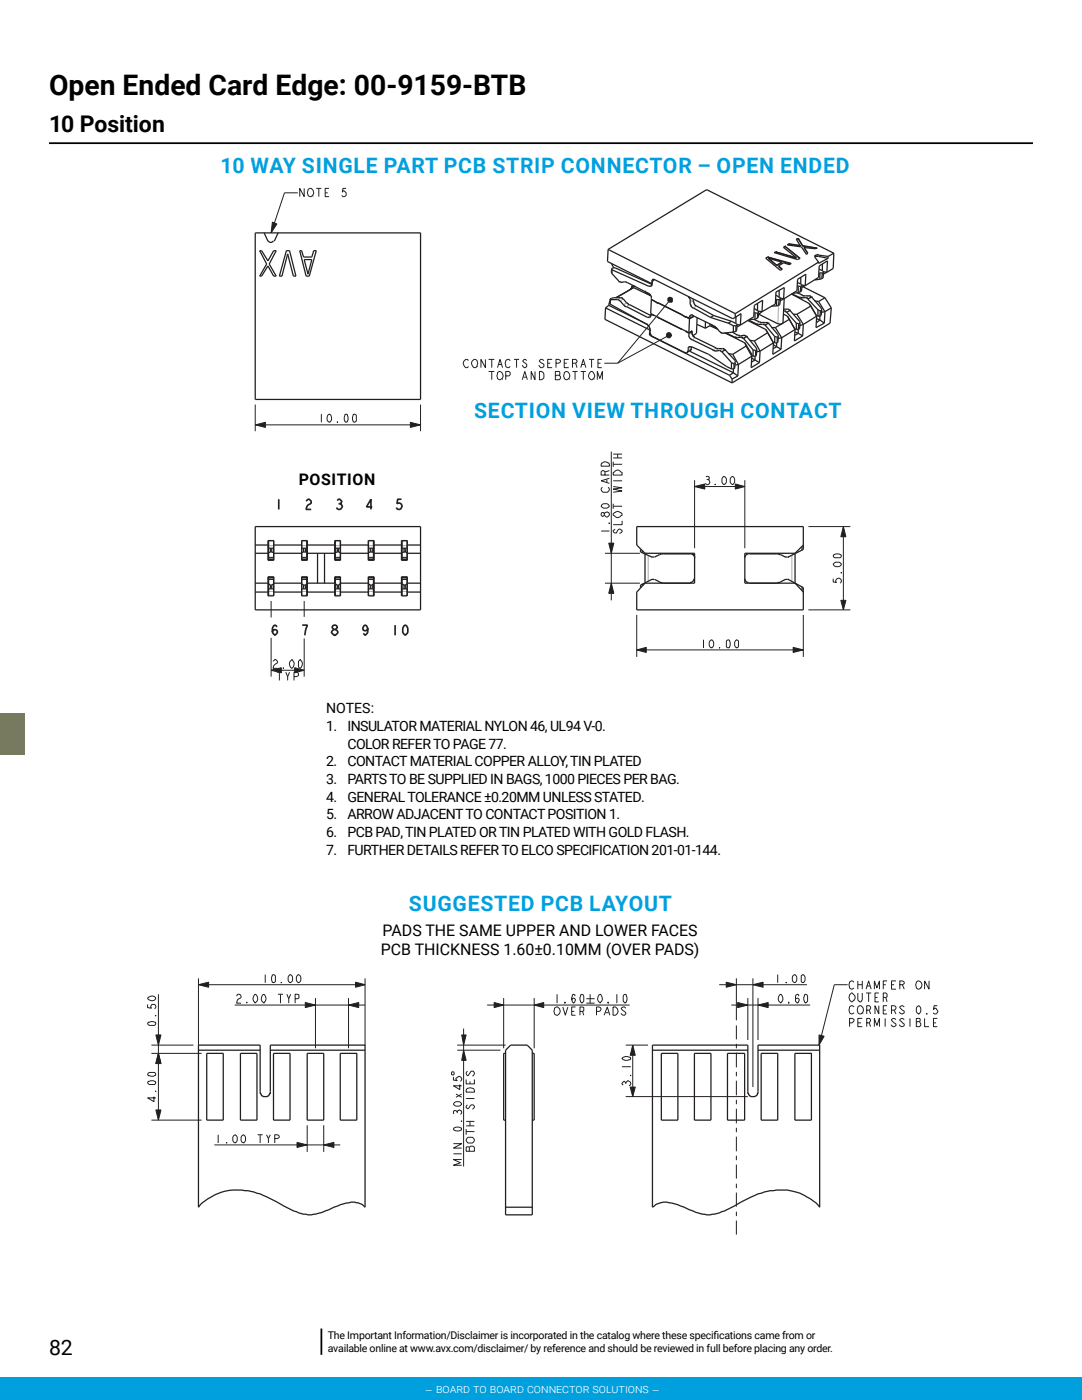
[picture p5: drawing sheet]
<svg xmlns="http://www.w3.org/2000/svg" width="216mm" height="279mm" viewBox="0 0 216 279" stroke-linecap="round" stroke-linejoin="round" font-family="sans-serif">
<path d="M9.8 28.6h196.3" fill="none" stroke="#000" stroke-width=".35"/>
<path d="M-.1 142.3h5v8.3h-5z" fill="#787a60"/>
<path d="M47.2 198.8l.3-.4a.51 .51 0 0 1 .6 .7 1.11 1.11 0 0 0-.9 1.1h.9M50.8 198.6l.1-.2a1.01 1.01 0 0 1 0 1.8 1.17 1.17 0 0 1-.1-1.6zM52.4 198.6l.3-.2a1.17 1.17 0 0 1 0 1.8 1.04 1.04 0 0 1-.3-1.6zM55.5 198.4h1M56 198.4v1.8M57.2 198.4l.4 .9v.9M58 198.4l-.4 .9M58.9 199.3l.7-.1v-.6l-.7-.2v1.8M49.2 200.2v-.3v.3" fill="none" stroke="#231f20" stroke-width=".2"/>
<path d="M60.9 200.1l2 .5-2 .5z" fill="#231f20"/>
<path d="M60.9 200.1l2 .5-2 .5z" fill="none" stroke="#231f20" stroke-width=".2"/>
<path d="M69.5 200.6l2.1-.5v1z" fill="#231f20"/>
<path d="M52.9 194.5v1.6M54.3 194.6l.3-.1 .4 .2v1.2l-.4 .2-.3-.1a1.61 1.61 0 0 1 0-1.4zM56.1 196l.1 .1zM57.9 194.5l.5 .5v.6l-.5 .5-.4-.5v-.6zM59.5 194.5l.5 .5v.6l-.5 .5-.4-.5v-.6zM69.5 200.6l2.1-.5v1z" fill="none" stroke="#231f20" stroke-width=".2"/>
<path d="M39.6 196.5l2-.5v1z" fill="#231f20"/>
<path d="M39.6 196.5l2-.5v1z" fill="none" stroke="#231f20" stroke-width=".2"/>
<path d="M70.9 196l1.9 .5-1.9 .5z" fill="#231f20"/>
<path d="M29.5 199.2a1.04 1.04 0 0 1 1.6 0 .91 .91 0 0 1-.8 .5 .91 .91 0 0 1-.8-.5zM70.9 196l1.9 .5-1.9 .5zM29.5 200.5v.6l.7 .1-.1-.2 .1-.4 .6-.1a.51 .51 0 0 1 0 .8M29.6 204l.5-.1a.93 .93 0 0 1 1 .4l-.3 .3h-1l-.3-.3zM31.1 202.6l-.1 .1z" fill="none" stroke="#231f20" stroke-width=".2"/>
<path d="M31.1 206.5h1l-.5 2.1z" fill="#231f20"/>
<path d="M31.1 206.5h1l-.5 2.1z" fill="none" stroke="#231f20" stroke-width=".2"/>
<path d="M31.6 210.2l.5 2.1h-1z" fill="#231f20"/>
<path d="M29.6 215.8l.5-.1a.93 .93 0 0 1 1 .4l-.3 .3h-1l-.3-.3zM29.6 214.2l.2-.2h1l.3 .4a.91 .91 0 0 1-1.3 .3h-.2l-.1-.3zM30.7 218.9v1l-1.2-.8h1.6M31.1 217.7l-.1 .1zM31.6 210.2l.5 2.1h-1z" fill="none" stroke="#231f20" stroke-width=".2"/>
<path d="M31.6 210.2l.5 2.1h-1z" fill="#231f20"/>
<path d="M31.6 210.2l.5 2.1h-1z" fill="none" stroke="#231f20" stroke-width=".2"/>
<path d="M31.1 221.5h1l-.5 2z" fill="#231f20"/>
<path d="M31.1 221.5h1l-.5 2zM43.5 226.5v1.6M45.2 228l.1 .1zM46.6 226.7l.4-.2 .3 .5v.6l-.3 .5-.5-.5zM48.2 226.7l.4-.2 .4 .5v.6l-.4 .5-.5-.5zM51.4 226.5h1M51.9 226.5v1.6M53.2 226.5l.4 .7v.9M53.9 226.5l-.3 .7M54.8 227.2l.8-.1 .1-.4-.4-.2h-.5v1.6" fill="none" stroke="#231f20" stroke-width=".2"/>
<path d="M59.3 228l2 .5-2 .5z" fill="#231f20"/>
<path d="M59.3 228l2 .5-2 .5z" fill="none" stroke="#231f20" stroke-width=".2"/>
<path d="M64.6 228.5l2-.5v1z" fill="#231f20"/>
<path d="M155.6 198.6l.2-.2a1.17 1.17 0 0 1 0 1.8 1.04 1.04 0 0 1-.2-1.6zM157.3 199.9l.2 .3h-.2zM159.4 198.8v-.2l-.3-.2-.4 .4v1l.4 .4 .4-.6-.1-.3-.3-.1-.4 .1v.3M160.5 198.6l.3-.2 .3 .4v1l-.3 .4-.4-.6zM64.6 228.5l2-.5v1z" fill="none" stroke="#231f20" stroke-width=".2"/>
<path d="M147.2 200.1l2 .5-2 .5z" fill="#231f20"/>
<path d="M147.2 200.1l2 .5-2 .5z" fill="none" stroke="#231f20" stroke-width=".2"/>
<path d="M151.2 200.6l2.1-.5v1z" fill="#231f20"/>
<path d="M124.1 212.9h1.8M124.4 216.6l-.3-.4 .4-.4 .4 .4 .5-.5 .5 .5-.2 .4-.2 .1M124.4 211l.8-.1 .5 .1 .2 .2-.2 .3-1 .1-.6-.4zM124.9 216.2v.1M125.9 214.5l-.2 .2zM151.2 200.6l2.1-.5v1z" fill="none" stroke="#231f20" stroke-width=".2"/>
<path d="M126.3 208.6l.5 2h-1.1z" fill="#231f20"/>
<path d="M126.3 208.6l.5 2h-1.1z" fill="none" stroke="#231f20" stroke-width=".2"/>
<path d="M125.7 216.9h1.1l-.5 2z" fill="#231f20"/>
<g fill="none" stroke="#231f20" stroke-width=".2">
<path d="M111.2 198.4v1.8M112.7 199.9l.1 .3h-.1zM114.7 198.8v-.2l-.2-.2-.3 .2-.1 .5 .1 .8 .3 .3 .3-.6-.1-.3-.2-.1-.4 .4M115.9 198.6l.2-.2 .4 .4v1l-.4 .4-.4-.6zM117 199.3h1.6M117.8 198.4v1.8M119.5 198.6l.3-.2a1.18 1.18 0 0 1 0 1.8 1.04 1.04 0 0 1-.3-1.6zM121.3 199.9l.1 .3h-.1zM123.1 198.4v1.8M124.5 198.6l.2-.2 .3 .2 .1 .5-.1 .8-.3 .3-.3-.4v-1zM110.7 201.2l.6-.2a.92 .92 0 0 1 .5 .8 .92 .92 0 0 1-.5 .8 .49 .49 0 0 1-.6-.4l-.2-.4zM112.3 201l.5 1.6 .5-1.6"/>
<path d="M114.1 201.8h.5M114.8 201h-.7v1.6h.7M115.7 201.8l.8-.1v-.6l-.8-.1v1.6M116.2 201.8l.3 .8M117 200.2h1.6M119 201.8l.8-.1 .1-.5-.4-.2h-.5v1.6M120.5 202.6l.7-1.6 .5 1.6M120.8 202.1h.6M122.3 201h.5a.92 .92 0 0 1 .5 .8 .92 .92 0 0 1-.5 .8h-.5zM124.9 201.2l-.3-.2a.49 .49 0 0 0-.6 .3l.9 .8v.3l-.3 .2h-.2l-.4-.4M125.7 216.9h1.1l-.5 2z"/>
</g>
<path d="M98.6 200.1l1.9 .5-1.9 .5z" fill="#231f20"/>
<path d="M98.6 200.1l1.9 .5-1.9 .5z" fill="none" stroke="#231f20" stroke-width=".2"/>
<path d="M106.6 200.6l1.9-.5v1z" fill="#231f20"/>
<g fill="none" stroke="#231f20" stroke-width=".2">
<path d="M90.1 214l.4-.1 .1 .5-.4 .1zM90.5 214.9v.7l.7 .1-.2-.3v-.2l.6-.4 .3 .1 .2 .3-.2 .6M90.7 220l.9-.1 .5 .5-.5 .4h-.6l-.5-.4zM91 218.3l1.1 .7M91.7 216.4v1.1l-1.2-.8h1.6M92.1 218.3l-1.1 .7M93 219.2h1.7M93 215.4v.9h1.7v-.9M93.1 217.3l.7-.2 .6 .1 .3 .4v.4h-1.7zM93.3 213.8a.51 .51 0 0 0 0 .9l.3-.4a.68 .68 0 0 1 .8-.5 .57 .57 0 0 1 .3 .5 .57 .57 0 0 1-.4 .5M93.8 215.8v.5M106.6 200.6l1.9-.5v1z"/>
<path d="M90.5 228.2h1.6l-1.6 .9h1.6M90.5 230.3h1.6M90.6 222.3l-.1-.1 .1-.6h.4l.2 .3 .2-.3a.46 .46 0 0 1 .6 .2 .46 .46 0 0 1-.1 .6M90.6 225.1l1-.2 .4 .2 .1 .2-.1 .3-1 .1-.4-.1-.1-.3zM91.2 221.9v.3M92 223.8l.1-.1zM92.1 231.4h-1.6l1.4 .6-1.4 .6h1.6M93 225.3v1.2M93 225.8h1.7M93 224.7h1.7M93 223.8h1.7M93.1 228.9l.5 .1 .3-.3h.5l.3 .3v.8h-1.7v-.8z"/>
<path d="M93.1 227.2l.3-.2h.9l.1 .1a.57 .57 0 0 1 .3 .5 .57 .57 0 0 1-.4 .5h-.9l-.1-.1a.49 .49 0 0 1-.2-.8zM93.3 220.5l-.3 .3v.2l.3 .3 .3-.3a.68 .68 0 0 1 .8-.5l.3 .3v.2l-.4 .4M93.6 229v.8M93.8 223.8v.9"/>
</g>
<path d="M92.1 206.5h.9l-.5 2.1z" fill="#231f20"/>
<path d="M92.1 206.5h.9l-.5 2.1z" fill="none" stroke="#231f20" stroke-width=".2"/>
<path d="M92.5 209.6l.5 2h-.9z" fill="#231f20"/>
<path d="M155.2 194.5v1.6M156.8 196l.2 .1zM158.2 194.7l.4-.2 .4 .5v.6l-.4 .5-.5-.5zM159.9 194.7l.4-.2 .3 .5v.6l-.3 .5-.4-.2zM92.5 209.6l.5 2h-.9z" fill="none" stroke="#231f20" stroke-width=".2"/>
<path d="M144.9 196l2 .5-2 .5z" fill="#231f20"/>
<path d="M144.9 196l2 .5-2 .5z" fill="none" stroke="#231f20" stroke-width=".2"/>
<path d="M150.2 196.5l2.1-.5v1z" fill="#231f20"/>
<path d="M150.2 196.5l2.1-.5v1z" fill="none" stroke="#231f20" stroke-width=".2"/>
<path d="M163.4 206.5l1 .3-1 1.8z" fill="#231f20"/>
<g fill="none" stroke="#231f20" stroke-width=".2">
<path d="M140.4 127.7v1.6M141.6 127.9l.4-.2 .4 .5v.6l-.4 .5-.5-.5zM143.5 129.2l.2 .1zM144.9 127.9l.4-.2 .3 .1a1.11 1.11 0 0 1-.3 1.5l-.4-.2zM147 127.7l.4 .2v1.2l-.4 .2-.4-.5v-.6zM31.6 198.4v25.1M39.6 196.5h33.2M39.6 195.3v13.3M62.9 199.2v10M69.5 199.2v10M72.8 195.3v13.3M100.5 199.2v10"/>
<path d="M106.6 199.2v10M143.5 196.5h17.5M146.9 195.3v8.3M149.2 199.2v8.4M150.2 195.3v21.6M151.2 199.2v8.4M169.1 196.5h-2.6l-3.1 12.1M169.5 198.6l.5-.4a.92 .92 0 0 1 .7 .9 .92 .92 0 0 1-.8 .8l-.4-.3-.1-.5zM170.3 199.7h.1M170.4 196a.51 .51 0 0 0-.9 0l-.1 .5 .1 .7 .4 .2 .5-.2M171.2 198.2v1.4l.3 .3h.3l.3-.3v-1.4M171.2 195.8v1.6"/>
<path d="M171.2 196.5h.9M172.1 195.8v1.6M172.8 197.4l.5-1.6 .5 1.6M172.8 198.2h1M172.9 196.8h.7M173.3 198.2v1.7M174.5 197.4v-1.6l.5 1.4 .5-1.4v1.6M174.6 199.1h.5M175.4 198.2h-.8v1.7h.8M176.2 199.1l.8-.2v-.5l-.2-.2h-.6v1.7M176.2 196.5h.6M176.8 199.1l.2 .8"/>
<path d="M177 195.8h-.8v1.6M177.9 196.5h.5M178.8 195.8h-.9v1.6h.9M179.5 196.5l.8-.1 .1-.4-.4-.2h-.5v1.6M180 196.5l.4 .9M183 195.9l.2-.1a.83 .83 0 0 1 .8 .7 .88 .88 0 0 1-.8 .9l-.4-.2-.1-.7zM183.6 197.2h.1M185.4 195.8v1.6l-.9-1.6v1.6M30.2 210.2h10M30.2 208.6h8.4M46.8 200.6h26M91.2 209.6h8.7"/>
<path d="M91.2 208.6h9.7M92.5 205.3v27.5M97.2 200.6h28.4M124.9 218.9h24.3M124.9 208.6h4.4M126.3 208.6v10.3M145.9 200.6h15.8M146.9 204.6v2.8M146.9 208.3v.9M146.9 210.1v2.9M146.9 213.9v.9M146.9 215.7v2.9"/>
<path d="M146.9 219.5v.9M163.4 206.5l1 .3-1 1.8zM169.5 204.1h.5l.4-.3v-.3l-.4-.3h-.5v1.7M170.4 201a.51 .51 0 0 0-.9 0l-.1 .6 .1 .5a.51 .51 0 0 0 .9 0M171.2 204.1h.6M171.2 201l.6-.3 .4 .4a.94 .94 0 0 1-.4 1.3 .49 .49 0 0 1-.6-.4l-.2-.4zM172.1 203.2h-.9v1.7h.9M172.1 202.2h.1M172.9 204.1h.6l.2-.3v-.3l-.2-.3h-.6v1.7M172.9 201.6h.6l.2-.3v-.4l-.2-.2h-.6v1.7M173.5 204.1l.2 .8M173.5 201.6l.2 .8"/>
<path d="M174.5 204.9v-1.7l.5 1.4 .5-1.4v1.7M175.4 200.7v1.7l-.8-1.7v1.7M176.2 201.6h.6M176.6 203.2v1.7M177 200.7h-.8v1.7h.8M177.9 201.6l.8-.1 .1-.5-.4-.3h-.5v1.7M178.4 201.6l.4 .8M178.8 203.5a.51 .51 0 0 0-.9 0l.9 .9v.2l-.7 .3-.3-.4M180.4 203.5a.51 .51 0 0 0-.9 0l.9 .9v.2l-.5 .3-.5-.4M180.4 201a.51 .51 0 0 0-.9 0l.9 .8v.3a.57 .57 0 0 1-.5 .3 .57 .57 0 0 1-.5-.4M181.6 203.2v1.7M182.8 203.2h.7l.1 .2-.1 .5 .2 .4v.3l-.2 .3h-.7z"/>
<path d="M182.8 204.1h.1M182.8 203.9h.7M183 201l.3-.3 .4 .5v.6l-.4 .6-.5-.6zM183.2 202.4h.1M184.5 203.2v1.7h.9M184.9 202.4h.1M184.9 202.2l.1 .2zM186.3 204.1h.5M187 200.7h-.6l-.1 .8 .2-.3h.3l.1 .3a.46 .46 0 0 1 .1 .7 .46 .46 0 0 1-.7-.1M187 203.2h-.7v1.7h.7M30.2 223.5h10M42.8 228.5h25.1"/>
<path d="M61.3 224.6v5.3M64.6 224.6v5.3M146.9 221.3v2.9M146.9 225.1v.9M146.9 226.8v3M146.9 230.7v.8M146.9 232.4v2.8M146.9 236.2v.9M146.9 238v2.8M146.9 241.8v.9M146.9 243.6v2.8"/>
</g>
<g fill="none" stroke="#231f20" stroke-width=".25">
<path d="M39.6 208.6h12.3v9.6l.6 .7h.8l.6-.7v-9.6h18.9v32.3a3.4 3.4 0 0 0-3.6-.8l-2.6 .8a11.8 11.8 0 0 1-5.2 1.5 18.8 18.8 0 0 1-6.6-2.8 13.3 13.3 0 0 0-11.4-1.4l-2 1.1a4.8 4.8 0 0 0-1.8 1.6zM39.6 209.6h12.3M41.3 210.2h3.2v13.3h-3.2zM48 210.2h3.3v13.3h-3.3zM53.9 209.6h18.9M54.6 210.2h3.3v13.3h-3.3zM61.3 210.2h3.3v13.3h-3.3zM67.9 210.2h3.3v13.3h-3.3zM100.9 210.2h-.4v13.3h.4M100.9 209.6l1-1h3.3l1 1v32.8h-5.3zM106.2 210.2h.4v13.3h-.4M130.2 208.6h19v9.6l.7 .7h.7l.6-.7v-9.6h12.4v32.3a10.6 10.6 0 0 0-6.5-3.4h-2.2a15.3 15.3 0 0 0-7.1 2.5l-3.3 1.7a7.9 7.9 0 0 1-4.8 .5l-2.2-.8a9.8 9.8 0 0 0-5.4-1.4l-1.3 .4-.6 .5z"/>
<path d="M130.2 209.6h19M132 210.2h3.3v13.3h-3.3zM138.6 210.2h3.3v13.3h-3.3zM145.2 210.2h3.4v13.3h-3.4zM151.2 209.6h12.4M151.9 210.2h3.3v13.3h-3.3zM158.6 210.2h3.3v13.3h-3.3zM100.9 240.9h5.3"/>
</g>
<path d="M158.3 129.2l2 .5-2 .5z" fill="#231f20"/>
<path d="M158.3 129.2l2 .5-2 .5z" fill="none" stroke="#231f20" stroke-width=".2"/>
<path d="M127.1 129.7l1.9-.5v1z" fill="#231f20"/>
<path d="M64.1 82.6v1.7M65.5 82.8l.3-.2a1.05 1.05 0 0 1 0 1.7l-.3-.1a.94 .94 0 0 1 0-1.4zM67.3 84.2l.1 .1zM68.8 82.8l.3-.2a1 1 0 0 1 .2 1.4l-.2 .3a1.11 1.11 0 0 1-.3-1.5zM70.5 82.8l.2-.2 .4 .3v1.1l-.4 .3a1.11 1.11 0 0 1-.2-1.5zM127.1 129.7l1.9-.5v1z" fill="none" stroke="#231f20" stroke-width=".2"/>
<path d="M50.9 84.8l2.1-.5v1z" fill="#231f20"/>
<path d="M50.9 84.8l2.1-.5v1z" fill="none" stroke="#231f20" stroke-width=".2"/>
<path d="M81.9 84.3l2 .5-2 .5z" fill="#231f20"/>
<path d="M81.9 84.3l2 .5-2 .5zM54.5 132l.5-.4 .4 .4-.2 .4a1.28 1.28 0 0 0-.7 1h.9M55.2 134.1h1.1M55.7 134.1v1.7M56.5 133.3l.1 .1zM57 134.1l.4 .9v.8M57.8 134.1l-.4 .9M58 131.9l.3-.3a1.18 1.18 0 0 1 0 1.8 .97 .97 0 0 1-.3-1.5zM58.7 135l.7-.1 .2-.5-.4-.3h-.5v1.7M59.7 131.9l.2-.3a1.18 1.18 0 0 1 0 1.8l-.3-.4v-1z" fill="none" stroke="#231f20" stroke-width=".2"/>
<path d="M54.1 133.8l2-.5v1z" fill="#231f20"/>
<path d="M54.1 133.8l2-.5v1z" fill="none" stroke="#231f20" stroke-width=".2"/>
<path d="M58.8 133.3l1.9 .5-1.9 .5z" fill="#231f20"/>
<path d="M140.9 95.2l.1-.1 .5 .1v.4l-.2 .1a.48 .48 0 0 1 .2 .7 .48 .48 0 0 1-.7 .1M141 95.7h.3M142.7 96.6l.1 .1zM144.4 95.1l.5 .5v.6l-.5 .5-.3-.5v-.6zM145.8 95.3l.4-.2 .4 .5v.6l-.4 .5-.5-.5zM58.8 133.3l1.9 .5-1.9 .5z" fill="none" stroke="#231f20" stroke-width=".2"/>
<path d="M138.6 97.1l2-.5v1z" fill="#231f20"/>
<path d="M138.6 97.1l2-.5v1z" fill="none" stroke="#231f20" stroke-width=".2"/>
<path d="M146.7 96.6l1.9 .5-1.9 .5z" fill="#231f20"/>
<g fill="none" stroke="#231f20" stroke-width=".2">
<path d="M120.1 92.4l.6-.2 .5 .1 .4 .4v.3h-1.7zM120.2 97.2a.57 .57 0 0 0-.2 .6 .57 .57 0 0 0 .3 .4h.9l.4-.5-.3-.5M120.7 94.8v-.6l-.4-.3-.2 .1-.2 .2v.6h1.7M121.1 95.7v.6M121.6 95.4l-1.7 .6 1.7 .5M121.6 93.9l-.9 .3M122.4 97.1l1.7 .3-1.7 .2 1.7 .4-1.7 .2M122.4 94.3l.2-.1a.85 .85 0 0 1 1-.3 .85 .85 0 0 1 .5 .9h-1.7zM122.4 92.2v1M122.4 96h1.7M122.4 92.7h1.7M122.4 91.4h1.7"/>
<path d="M122.4 90.6h1.7M123.2 90.6v.8M146.7 96.6l1.9 .5-1.9 .5zM119.9 106h1.7M120.1 100.8l.4-.3h.6l.5 .5-.5 .4h-.6l-.6-.4zM120.6 102.6l-.1-.3h-.4l-.2 .3v.2l.3 .3 .4-.3M121.5 104.5l.1-.2zM122.4 102.6l.2-.3a.94 .94 0 0 1 1.5 .5l-.2 .1a.86 .86 0 0 1-.9 .3 .86 .86 0 0 1-.6-.6zM122.4 100.5v1M122.4 101h1.7M122.7 105.6l-.3 .3v.2l.2 .3h.4l.5-.8 .6 .3v.2l-.5 .4M124.1 103.9v.8h-1.7"/>
<circle cx="121.1" cy="102.7" r=".49"/>
</g>
<path d="M122 116.4l.5 2h-1z" fill="#231f20"/>
<path d="M122 116.4l.5 2h-1z" fill="none" stroke="#231f20" stroke-width=".2"/>
<path d="M121.5 108.4h1l-.5 2z" fill="#231f20"/>
<path d="M121.5 108.4h1l-.5 2zM166.3 115.5v.6l.6 .2-.1-.4 .2-.4 .4-.1 .4 .2a.49 .49 0 0 1-.1 .8M166.4 112.5l.4-.3h.6l.5 .4-.5 .5h-.6l-.4-.3-.1-.2zM166.4 110.7l1-.2 .4 .2 .1 .2-.2 .4h-1.2l-.2-.4zM167.9 114.2l-.1 .2z" fill="none" stroke="#231f20" stroke-width=".2"/>
<path d="M167.8 119.8h1l-.5 1.9z" fill="#231f20"/>
<path d="M167.8 119.8h1l-.5 1.9z" fill="none" stroke="#231f20" stroke-width=".2"/>
<path d="M168.3 105.1l.5 2h-1z" fill="#231f20"/>
<path d="M168.3 105.1l.5 2h-1z" fill="none" stroke="#231f20" stroke-width=".2"/>
<g fill="none" stroke="#231f20" stroke-width=".33">
<path d="M55.6 99.6v2.1M67.3 99.9l.2-.3h.3l.4 .4-.1 .4-.3 .1a.55 .55 0 0 1 .3 .9 .55 .55 0 0 1-.9-.1M80.1 99.6h-.8l-.1 .9a.61 .61 0 0 1 .9 .2 .7 .7 0 0 1-.6 1l-.4-.4M61.1 100l.4-.4h.2l.4 .4a.65 .65 0 0 1-.6 .8l-.4 .9h1M67.5 100.5h.3M74.3 101.2h-1.2l.9-1.6v2.1M55.2 125.1l-.1-.2a.51 .51 0 0 0-.5 0 .51 .51 0 0 0-.2 .5v.8l.5 .6a.77 .77 0 0 0 .3-1l-.3-.2-.4 .2-.1 .4M60.3 124.8h1l-.5 2M66.4 125.8a.58 .58 0 0 1 .7-.1 .58 .58 0 0 1 .2 .7l-.4 .4h-.2l-.5-.5zM66.7 125.6l-.4-.5a.51 .51 0 0 1 .5-.4 .51 .51 0 0 1 .5 .6l-.4 .3M73.4 125.4l-.1 .4-.4 .1-.4-.1a.77 .77 0 0 1 .4-1l.2 .1a1.31 1.31 0 0 1 0 1.6l-.2 .3-.4-.4M78.8 124.8v2"/>
<path d="M80.6 124.9a.51 .51 0 0 1 .6 0 .51 .51 0 0 1 .2 .5l-.2 1-.3 .4-.4-.4a1.38 1.38 0 0 1 .1-1.5z"/>
</g>
<path d="M54.4 44.3l.8 .4-1.1 1.8z" fill="#231f20"/>
<g fill="none" stroke="#231f20" stroke-width=".2">
<path d="M59.4 38.5h-2.6l-2.7 8M60.7 37.6v1.6l-.9-1.6v1.6M61.5 37.8l.6-.2a.92 .92 0 0 1 .5 .8 .92 .92 0 0 1-.5 .8l-.6-.2-.2-.5zM62.3 39.1h.1M63.1 37.6h1M63.6 37.6v1.6M64.9 38.5h.5M65.6 37.6h-.7v1.6h.7M69.1 37.6h-.7l-.1 .8 .1-.3h.3l.4 .4v.5a.51 .51 0 0 1-.9 0M54.4 44.3l.8 .4-1.1 1.8zM133.8 59.8l-10.6 12.7M93.4 72l-.2-.3a.83 .83 0 0 0-.8 .8 .83 .83 0 0 0 .8 .9l.2-.3"/>
<path d="M94.6 71.7h.2a.87 .87 0 0 1 .5 .9 .87 .87 0 0 1-.7 .8 .92 .92 0 0 1-.5-.9 .92 .92 0 0 1 .5-.8zM95.1 73.1h.1M96.9 71.7v1.7l-.9-1.7v1.7M97.5 71.7h1.1M97.5 74.1h1.1M98.1 71.7v1.7M98.1 74.1v1.7M99.3 73.4l.5-1.7 .5 1.7M99.3 74.4a.55 .55 0 0 1 .6-.3 .55 .55 0 0 1 .4 .5 .71 .71 0 0 1-.1 .9 .71 .71 0 0 1-.8 .2l-.3-.7zM99.4 72.7h.6M100.2 75.7h.1M100.9 75h.6l.3-.2v-.4l-.3-.3h-.6v1.7"/>
<path d="M101.8 72l-.1-.1a.49 .49 0 0 0-.8 .1l-.1 .5 .1 .6a.51 .51 0 0 0 .9 0M102.6 71.7h1M103.1 71.7v1.7M104.2 75.8l.5-1.7 .5 1.7M104.5 75.3h.5M105.1 72l-.3-.3h-.2l-.3 .3 .3 .4a.68 .68 0 0 1 .5 .7l-.3 .3h-.2l-.4-.5M106.8 74.1v1.7l-.8-1.7v1.7M107.6 74.1a.72 .72 0 0 1 .9 .5v.8l-.5 .4h-.4zM107.9 74.1h.1M108.5 72a.51 .51 0 0 0-.9 0l.3 .4a.65 .65 0 0 1 .6 .7 .54 .54 0 0 1-.6 .3 .54 .54 0 0 1-.4-.5M109.3 72.5h.5M110.2 71.7h-.9v1.7h.9"/>
<path d="M110.8 74.1h.8l.1 .2-.1 .6 .2 .2v.4l-.2 .3h-.8zM110.8 75h.1M110.8 74.9h.8M110.9 72.5l.8-.1 .1-.4-.4-.3h-.5v1.7M112.6 74.4a.55 .55 0 0 1 .6-.3 .55 .55 0 0 1 .4 .5 .71 .71 0 0 1-.1 .9 .71 .71 0 0 1-.8 .2l-.2-.7zM112.6 72.5h.5M113.5 71.7h-.9v1.7h.9M113.5 75.7h.1M114.2 72.5h.7l.3-.4-.1-.2-.2-.2h-.7v1.7M114.2 74.1h1.1M114.7 74.1v1.7M114.9 72.5l.2 .9"/>
<path d="M115.9 73.4l.5-1.7 .5 1.7M115.9 74.1h1M116 72.7h.6M116.4 74.1v1.7M117.5 71.7h1.1M117.7 74.4l.2-.3a.84 .84 0 0 1 .7 .9 .84 .84 0 0 1-.7 .8 .9 .9 0 0 1-.2-1.4zM118 71.7v1.7M118.4 75.7h.1M119.2 75.8v-1.7l.5 1.4 .5-1.4v1.7M119.3 72.5h.5M120.1 71.7h-.8v1.7h.8M120.6 72.5h2.6"/>
<path d="M133.5 66.9l-10.3 5.6M50.9 84.8h33M50.9 80.7v5.4M83.9 80.7v5.4M122 90.1v29.7M138.6 97.1h10M138.6 95.8v13.6M148.6 95.8v13.6M54.1 119.9v3.3M60.7 119.9v3.2M120.7 116.4h7M120.7 110.4h7"/>
<path d="M161.3 105.1h8.4M168.3 105.1v16.6M54.1 133.8h6.6M54.1 127.3v7.7M60.7 127.4v7.6M127.1 129.7h33.2M127.1 122.7v8.4M160.3 122.7v8.4M161.3 121.7h8.4"/>
</g>
<g fill="none" stroke="#a8aaad" stroke-width=".2">
<path d="M123.9 59.4l-.7 .4M124.4 59.7l-.6 .4M128.7 58.1h.1M129.5 58.5l-.2 .2M130.1 56.8l-.6 .3M130.3 55.7l-.2 .2M138.3 59.7l-.6 .4M160.2 58.9l-.8 .4M160.7 59l-.7 .4M161.4 59l-.6 .4M161.9 59.3l-.7 .4M163.3 50.9v.3"/>
<path d="M125 60.4l-.6 .4M125.7 60.8l-.7 .4M129.7 66.5l-.1 .1M129.8 63l-.6 .4M130 66.9l-.2 .1M138 69.2l-.7 .4M138 69.6l-.7 .3M138.1 66.4l-.6 .4M138.2 63l-.6 .4M138.3 60.1l-.6 .3M138.7 67.4l-.6 .4M139 61.1l-.7 .3"/>
<path d="M142.5 65l-.2 .1M142.9 69.4l-.6 .4M143.4 69.6l-.6 .5M144.2 69.6l-.7 .3M144.7 69.8l-.8 .4M147.2 66.9l-.6 .4M147.7 67l-.6 .4M148.5 66.9l-.6 .4M149 67.2l-.6 .3M151.5 64.2l-.6 .4M152 64.4l-.6 .3M152.8 64.4l-.6 .3"/>
<path d="M153.3 64.5l-.6 .4M155.3 60.9l-.1 3.7M157.1 61.7l-.6 .4M157.6 62l-.7 .3M53.6 108h1M53.6 111.4h1M53.6 111.2h1M53.6 108.9h1M53.6 118.8h1M53.6 118h1M53.6 115.6h1M53.6 115.5h1"/>
<path d="M60.2 108h1M60.2 111.4h1M60.2 111.2h1M60.2 108.9h1M60.2 118.8h1M60.2 118h1M60.2 115.6h1M60.2 115.5h1M66.9 111.4h1M66.9 111.2h1M66.9 108.9h1M66.9 108h1"/>
<path d="M66.9 118.8h1M66.9 118h1M66.9 115.6h1M66.9 115.5h1M73.5 111.4h1M73.5 111.2h1M73.5 108.9h1M73.5 108h1M73.5 118.8h1M73.5 118h1M73.5 115.6h1M73.5 115.5h1"/>
<path d="M80.2 111.4h1.1M80.2 111.2h1.1M80.2 108.9h1.1M80.2 108h1.1M80.2 118.8h1.1M80.2 118h1.1M80.2 115.6h1.1M80.2 115.5h1.1M129.3 110.9v5.1M158 110.8v5.2"/>
</g>
<g fill="none" stroke="#231f20" stroke-width=".25">
<path d="M50.9 46.5h33v33.2h-33zM51.8 50h.4l1.3 2.1 1.1-2.1h.5l-1.4 2.7 1.4 2.4h-.5l-1.1-2-1.3 2h-.4l1.4-2.4zM52.7 46.5l.8 1.6M53.5 48.1a.57 .57 0 0 0 .5 .3 .57 .57 0 0 0 .6-.3M55.5 46.5l-.8 1.6M57.1 50h.7l1.2 5.1h-.5l-1.1-4.4-1.1 4.4h-.6zM59.8 50h.4l.4 1.3h1.6l.4-1.3h.5l-1.4 5.1h-.6zM60.7 51.8h1.5l-.7 2.9zM121.3 49.8l-.1 2.4 8.9 4.4M121.3 49.8l19.7-11.9 25.4 12.6M121.3 49.8l25.4 12.8M121.7 59.7v1"/>
<path d="M121.7 59.7l.1 .1M121.8 59.8l-.1 .9M121.8 59.8h1.4M122 52.6l.5 .9M122.1 53.6l-.1 .6 .1 .4M122.1 53.6v1M122.1 54.6l1.4 1.5M122.1 53.6l.6-.1 7.4 3.3v-.9M122.1 53.8l7.4 3.3M123.9 59.4h-1.4l-.8 .3M124.4 59.7l.6 .7M124.6 56.2l-.7 .2"/>
<path d="M125.1 56.4l4.2 2.1M125.8 57.6h.1M126.3 56.9l-.3 .2v.4l-.2 .1M126.4 57.4l-3.5 2M126.4 57.4l3.4 1.6M126.4 57.4l-3.4 2M126.8 57.1l-.8 .2M128.7 58.1h.1M129.3 58.7l.5 .2M130 59.8l-.2 2.8 7.7 3.8M130 59.5v.3M130 59.8l1.2 .8 .2-.2 4.5 2.3 .9 .7 .1-.2 .7 .4z"/>
<path d="M130 59.8h.1M130.1 56.6h.1M130.3 55.9l.2-.2 15.7 7.9 .5-.2M138.3 59.8v.3M153.2 51.3l-.4 .3 2.9 2.4 .4-.3-.8-.6M153.2 51.3l4.7 1.3-.4 .2-1.1-.4-1.1 .7M153.2 51.3l4.6 1.4M153.2 51.3h.1M153.3 51.6l2.7 .7M153.3 51.6h.1M153.3 51.6l1.7 1.3M154.8 59.7l.2 .1"/>
<path d="M154.8 58.9l.8 .5M154.8 50.3l-.2 .1M154.8 50.3l4.1 1.3v-.2M154.8 50.3l4.1 1.1M154.8 50.3h.1M155 59.8h.5M155 52.9h.1M155 59.8v1.3M155.3 53.1l.7 .6M155.5 59.8l-.2 1.1M155.5 57.9v1.4M155.6 59.4l.8 .3"/>
<path d="M155.6 59.4l.1 .3M155.7 59.7l-.2 .1M155.7 59.7l-.1 1.1-.3 .1M156 52.3l-1 .6M156 52.3v.1l-1 .5M156.4 59.7l-.8 .4M156.4 59.7l.1-2.3-1.7 .9-.1 2.4-2.7 1.5M156.5 59.5l-.3 4.9M156.6 49.1l-.2 .3 2.5 2M156.6 49.1h.1M156.6 49.1l2.9 2.5M156.6 49.1l3.1 2.5-.5 .2-4.7-1.4 .3-.1"/>
<path d="M157.1 48.9l2.8 .4 1 1.5 .3-.3-.8-1.1M157.4 48.6l-.3 .3M157.4 48.8l-.3 .1M157.4 48.8l2.3 .2M157.4 48.6l2.3 .4M157.4 48.6v.2M157.9 58.7l3.5 1.9M158 58.7l1.4 .6M159 58.4l1.2 .5M159.2 56.4l.7 .4 .1 .2M159.2 57l.1 .1M159.3 58.4l-1 .1"/>
<path d="M159.3 57.1h.5M159.3 47.6l-.4 .1 .8 1.3M159.3 47.6h.1M159.3 57.1v1.3M159.3 47.6l.9 1.5M159.3 47.6l.9 1.4M159.7 58.3l-.4 .1M159.7 49h.1M159.8 55.4v1.2M159.8 57.1l-.1 1.2M159.9 56.9l.8 .1M160 59.4h.8"/>
<path d="M160 57l-.2 .1M160 57l-.1 1.1-.2 .2M160.2 49.1l2.8 .4M160.2 49l2.9 .5-.4 .1-2.3-.2M160.2 49v.1M160.3 57.3l4.3 2.1M160.4 49.4h.1M160.7 59h.7M160.7 57l-.8 .4M160.7 57l.1-2.3-1.6 1-.2 2.3-2.6 1.7M161.2 59.7l2 2.1M161.2 59.7h.1"/>
<path d="M161.9 59.3l1.9 2.1 .2 .4M161.9 59.3h.1M161.9 59.3l-.7 .4M162.6 51.3l.7 1M163.3 52.3l-16.6 10.3M163.3 51.2l1.9 .4M163.3 50.9l1.9 .3M163.5 53.7l.7 .4 .2 .2M163.5 54.5h.6M163.6 55.7l-1 .2M163.6 54.5v1.2M164 55.6l-.4 .1"/>
<path d="M164.1 52.7v1.3M164.1 54.5l-.1 1.1M164.2 54.2l.8 .1M164.4 54.3l-.3 .2M164.4 54.3l-.2 1.2-.2 .1M164.6 59.4l-1.3 .8M164.6 59.4l1.3 2M165 54.3l-.8 .4M165 54.3l.1-2.2-1.6 1-.2 2.3-2.6 1.6M165.2 51.6l-1.9 1v-.3M165.2 51.2v.4M166.4 50.5l-1.2 .7"/>
<path d="M166.4 50.5l-.1 3.1-1.3 .7M120.8 61.4l-.1 2.3 25.4 12.7M120.8 61.4l8.9 4.5M121.5 60.9l7.7 3.8M121.5 60.9l-.7 .5M121.7 60.2l-.2 .7M121.7 60.7l7.4 4M123.8 60.1l.6 .7M125 61.2l4.2 2.2M125.7 60.8l4.1 2.2M129.7 65.9l-.1 .8M129.7 65.8v.3"/>
<path d="M129.7 65.9h.1M129.8 62.7v.3M129.8 62.7l.4 .1M129.8 67l15.8 7.9M129.8 62.7h.1M129.8 63h.1M130.2 62.8l.3 .2M130.2 67.2l6.4 3.1M130.2 62.8h.1M131.2 63.4l4.9 2.4M131.2 63.4h.1M135.8 65.6h.1"/>
<path d="M136.8 66.1l.7 .4M136.8 66.1h.1M137.3 69.6v.3M137.5 66.5v.3M137.5 66.4l.6-.4v.7M137.6 70.1l8.7 4.3M137.6 63.6l-.1 2.8M137.6 63.4v.2M137.7 60.1v.3M137.7 69.9l-.6 .4M138 66.1h.1l-.6 .4M138 69.6v-.4l3.4 1.5 3.5 2.4 1.1 .5"/>
<path d="M138.1 67.8l4.2 2M138.2 63.2v-.2l4.2 2M138.2 63.2h.1M138.2 63.2l-.6 .4M138.3 61.4l3.5 2M138.3 63v.2M138.3 63.2l-.7 .4M138.7 67.4l4.2 2M139 61.1l3.4 1.9M139.1 64.7l1.7 .8M139.1 63.4l-.1 3.1-.8 .5M140.8 64.2v1.3"/>
<path d="M141.6 65l1.7 .8M141.6 64.6v.4M141.6 65l-.8 .5M141.8 63.4l3.5 1.1M142.3 65.1l.7 .4 .7 .8M142.4 63l3.6 1.1M142.4 63l-.6 .4M143.4 69.6h.8M143.5 69.9l-.7 .2M143.9 70.2h.2M144.1 70.2l1.9 2.2M144.2 66.5h.1"/>
<path d="M144.6 66.4l4 2M144.7 69.8l2 2.2v.4M144.7 69.8h.1M144.7 69.8l-.6 .4M144.8 66.4l1.8 .9M145.3 70.6l.9 .1M145.3 64.5l1 .5M145.6 74.9l.5 .8M146 73.6h.5M146 72.4l.5 .2M146 64.1l1 .5 .1 .3M146 64.1l-.7 .4"/>
<path d="M146 72.4v1.2M146.1 66.3l1.1 .6M146.1 75.7v.7M146.2 70.7l1.2 2M146.3 66.3l-2.1 .2M146.3 74.4l.9 .6M146.3 65h.5M146.3 65v1.3M146.3 73.6v.8M146.3 74.4l-.7 .5M146.5 72.6v1M146.7 62.6v.8"/>
<path d="M146.7 72.4l-.2 1.2M146.7 63.4l1.2-.8-.2 2.3M146.7 72.4l-.2 .2M146.8 63.2v1.3M146.8 65v1.1M146.8 66.1l-.5 .2M147.1 64.7l.6 .2M147.1 64.9l-.3 1.2M147.1 64.9l-.3 .1M147.2 75l-1.1 .7M147.4 72.7l-.7 .2M147.4 72.7l-.2 2.3"/>
<path d="M147.7 64.9l-.6 .4M147.9 67.3l-.8 .1M148.4 67.5l1.9 2.3M148.4 67.5h.1M148.5 66.9l-.8 .1M148.6 68.4l1.4 2.3v.4M148.6 68.4l.3 .7M148.9 69.1l1.1 2M148.9 69.1l-2.7 1.6M149 67.2l1.9 2.2 .1 .4M149 67.2h.1M149 67.2l-.6 .3"/>
<path d="M149.3 64l3.5 1.8M149.4 63.9l1.5 .7M149.6 67.9l.9 .1M149.6 63.7h1M150 71l.3 .1M150 71.5l.6 .4M150 71.1l-.1 2.3 1.6-1M150 71.1l-2.6 1.6M150.3 69.8l.5 .1M150.3 71.1h.5M150.3 69.8v1.3M150.4 63.7l1.1 .5"/>
<path d="M150.5 62.3l.1 .2M150.5 61.6l.8 .5M150.5 68l1.2 2.1M150.6 71.9l.9 .5M150.6 62.5h.6M150.6 62.5v1.2M150.6 71.1v.8M150.6 71.9l-.6 .3M150.8 69.9v1.2M151 69.8l-.2 1.3M151 69.8l-.2 .1M151.2 63.5l-.6 .2"/>
<path d="M151.2 60.6v1.4M151.3 62.1l.7 .1M151.3 62.1l.1 .2M151.4 64.7h.8M151.4 62.3l-.2 .2M151.4 62.3l-.2 1.2v-1M151.7 70.1l-.7 .1M151.7 70.1l-.2 2.3M152 64.4h.8M152 62.2l.2-2.3-1.7 1-.1 2.3-2.7 1.7M152 62.2l-.6 .5 3.8 1.9M152.7 64.9l1.9 2.3"/>
<path d="M152.7 64.9h.1M152.8 65.8l.4 .6M152.8 65.8l1.5 2.6M153.2 66.4l1.1 2M153.2 66.4l-2.7 1.6M153.3 64.5l1.9 2.3 .1 .4M153.3 64.5h.1M153.3 64.5l-.6 .4M153.9 65.4h.8M153.9 61.1h1.1M154.3 68.3l.3 .1M154.3 68.8l.7 .4"/>
<path d="M154.3 68.4l-.1 2.3 1.7-1M154.3 68.4l-2.6 1.7M154.6 68.4h.5M154.6 67.2l.5 .1M154.6 67.2v1.2M154.7 65.4l1.3 2M155 69.2l.9 .5M155 68.4v.8M155 69.2l-.7 .4M155.1 67.3v1.1M155.3 60.9l-.3 .2M155.3 67.2l-.2 1.2"/>
<path d="M155.3 67.2l-.2 .1M156 67.4l-.7 .1M156 67.4l-.1 2.3M156.4 62.1h.1M156.4 61.7h.7M156.4 62.7l.7 .4M156.9 62.3h.1M157 62.3l1.9 2.2M157.1 63.1l1.5 2.7M157.1 63.1l.4 .6M157.5 63.7l1.1 2.1M157.5 63.7l-2.8 1.7"/>
<path d="M157.6 62h.1M157.6 62l-.6 .3M157.6 62l1.9 2.1 .2 .4M158.3 62.7h.7M158.6 65.6l.3 .2M158.6 66.3l.7 .2M158.6 65.8l-2.6 1.6M158.6 65.8l-.1 2.2 1.7-1M158.9 65.8h.4M158.9 64.5l.5 .1M158.9 64.5v1.3M159 62.7l1.3 2"/>
<path d="M159.3 66.5l.9 .5M159.3 65.8v.7M159.3 66.5l-.7 .4M159.4 64.6l-.1 1.2M159.7 64.5l-.3 .1M159.7 64.5l-.2 1.1-.2 .2M160.3 64.7l-.8 .3M160.3 64.7l-.1 2.3M161.4 60.6l.4 .5M161.4 60.6l1.6 2.5M161.8 61.1l-2.8 1.6M161.8 61.1l1.2 2"/>
<path d="M162.6 60.1l.7 .1M163 63.6l.6 .3M163 63l.2 .1M163 63.1l-2.7 1.6M163 63.1l-.2 2.3 1.7-.9M163.2 63.1h.4M163.2 61.8l.5 .3M163.2 61.8v1.3M163.3 60.2l1.3 2M163.6 63.9l.9 .6M163.6 63.9l-.6 .5M163.6 63.1v.8"/>
<path d="M163.7 62.1l-.1 1M164 61.8l-.3 .3M164 61.8l-.2 1.2-.2 .1M164.6 62.2l-.8 .1M164.6 62.2l-.1 2.3M165.9 61.4l-1.3 .8M165.9 61.4l-.3 3.1-19.5 11.9M50.9 110.4h2.6M50.9 118.2h2.6M50.9 116.4h2.6M50.9 108.8h2.6M50.9 105.1h33v16.6h-33z"/>
<path d="M53.5 107.9h1.1v3.9h-1.1zM53.5 115.1h1.1v3.8h-1.1zM53.6 111.7h1M53.6 111.3h1M53.6 117.5h1M53.6 115.6h1M53.6 115.2h1M53.6 116.5l.4 .3M53.6 107.9v3.9M53.6 115.1v3.8M53.6 109.4h1M54 116.8h.2"/>
<path d="M54 110.2l-.4 .1M54 109.4v.8M54 116.8v.7M54 110.2h.2M54.2 110.2l.4 .1M54.2 109.4v.8M54.2 116.8v.7M54.6 110.4h5.6M54.6 118.2h5.6M54.6 116.4h5.6M54.6 116.5l-.4 .3M54.6 108.8h5.6"/>
<path d="M60.2 117.5h1M60.2 111.7h1M60.2 111.3h1M60.2 107.9h1.1v3.9h-1.1zM60.2 115.1h1.1v3.8h-1.1zM60.2 115.6h1M60.2 115.2h1M60.2 116.5l.4 .3M60.2 109.4h1M60.6 116.8h.3M60.6 110.2l-.4 .1M60.6 109.4v.8"/>
<path d="M60.6 116.8v.7M60.6 110.2h.4M60.9 110.2l.3 .1M60.9 109.4v.8M60.9 116.8v.7M61.2 116.5l-.3 .3M61.2 107.9v3.9M61.2 115.1v3.8M61.3 110.4h5.5M61.3 118.2h5.5M61.3 116.4h5.5M61.3 108.8h5.5"/>
<path d="M63.4 110.4v6M64.8 110.4v6M66.8 107.9h1.1v3.9h-1.1zM66.8 115.1h1.1v3.8h-1.1zM66.9 107.9v3.9M66.9 115.1v3.8M66.9 111.7h1M66.9 111.3h1M66.9 115.6h1M66.9 115.2h1M66.9 117.5h1M66.9 116.5l.4 .3"/>
<path d="M66.9 109.4h1M67.3 109.4v.8M67.3 116.8v.7M67.3 110.2l-.4 .1M67.3 116.8h.2M67.3 110.2h.2M67.5 109.4v.8M67.5 116.8v.7M67.5 110.2l.4 .1M67.9 116.5l-.4 .3M67.9 110.4h5.6M67.9 118.2h5.6"/>
<path d="M67.9 116.4h5.6M67.9 108.8h5.6M73.5 111.7h1M73.5 111.3h1M73.5 116.5l.4 .3M73.5 115.6h1M73.5 115.2h1M73.5 117.5h1M73.5 109.4h1M73.9 110.2l-.4 .1M73.9 116.8h.4M73.9 110.2h.4"/>
<path d="M73.9 109.4v.8M73.9 116.8v.7M74.3 110.2l.2 .1M74.3 109.4v.8M74.3 116.8v.7M74.5 107.9v3.9M74.5 115.1v3.8M74.5 116.5l-.2 .3M74.7 115.1h-1.2v3.8h1.2v-3.8M74.7 111.8h-1.2v-3.9h1.2v3.9M74.7 110.4h5.4M74.7 118.2h5.4"/>
<path d="M74.7 116.4h5.4M74.7 108.8h5.4M80.1 115.1h1.2l-.1 3.8h-1.1zM80.1 107.9h1.2l-.1 3.9h-1.1zM80.2 111.7h1M80.2 111.3h1M80.2 115.6h1M80.2 115.2h1M80.2 116.5l.4 .3M80.2 117.5h1M80.2 107.9v3.9M80.2 115.1v3.8"/>
<path d="M80.2 109.4h1M80.6 110.2l-.4 .1M80.6 116.8h.3M80.6 110.2h.3M80.6 109.4v.8M80.6 116.8v.7M80.9 110.2l.4 .1M80.9 109.4v.8M80.9 116.8v.7M81.2 118.2h2.7M81.2 116.4h2.7M81.2 110.4h2.7"/>
<path d="M81.3 116.5l-.4 .3M81.3 108.8h2.6M127.8 109.7v.5l2.3 1M128.2 109.9v.4M128.2 116.5v.4M128.7 110.5v5.8M130 115.7h.5M130.1 115.6l-2.3 1.2v.5M130.5 111.1h-.5M130.6 111.2l1.3-.7h5.9a.88 .88 0 0 1 .8 .9M130.6 115.6l1.1 .7 .7 .1M138.5 115.5a.76 .76 0 0 1-.8 .8"/>
<path d="M148.6 115.5a.76 .76 0 0 0 .8 .8M149.4 110.5a.76 .76 0 0 0-.8 .8M149.5 110.5h5.8l1.4 .7M156.7 111.1h.5M156.7 115.7h.5M156.7 115.6l-1.1 .7-.6 .1M157.2 111.2h.1M157.2 115.6h.1M157.2 111.2l3.1-1.5v-4.6h-33.2v3.7l1.6 1.6h9.9v6h-9.9l-1.6 1.8v3.5h33.2v-4.4l-3.1-1.7M158.6 110.5v5.9l1.7 1.8M160 109.2v.6M160 117.1v.7"/>
<path d="M160.3 108.8l-1.7 1.6h-10v6h10"/>
</g>
<path d="M133.4 59.4l.2-.1 .6 .2v.7l-.2 .1h-.5l-.2-.2z" fill-rule="evenodd" fill="#231f20"/>
<path d="M133.4 59.4l.2-.1 .6 .2v.7l-.2 .1h-.5l-.2-.2z" fill="none" stroke="#231f20" stroke-width=".2"/>
<path d="M133.1 66.5l.5-.1 .3 .2 .1 .3-.4 .5h-.3l-.3-.2z" fill-rule="evenodd" fill="#231f20"/>
<path d="M133.1 66.5l.5-.1 .3 .2 .1 .3-.4 .5h-.3l-.3-.2z" fill="none" stroke="#231f20" stroke-width=".2"/>
<g fill="none" stroke="#231f20" stroke-width=".25">
<path d="M123.2 59.8l.6 .3M123.5 56.1v.1h.4v.2M123.9 59.4h.2l.3 .3M124.6 56.2l.5 .2M128.7 58.1l.6 .6M129.3 58.5l.5 .4 .2 .6M130.1 56.8l-.1 .3h-.5M130.5 55.7l-.4 .2M130.6 55.9h-.3l-.1 .3h-.1M137.3 59.2l.4 .5v.4M159.4 59.3l.6 .2v-.1M160.2 58.9v.1h.5"/>
<path d="M160.8 59.4h.3l.1 .3M161.4 59h.3l.2 .3M163.3 50.9l-.1-.1-.5 .1-.1 .4 .1-.1h.6M124.4 60.8l.4 .4h.2M125 60.4l.7 .4M129.1 64.7l.4 .3 .2 .8M129.6 66.7l.2 .3M129.7 66.1v.6l.5 .5M129.8 63l-.1 .4h-.5M137.3 69.9l-.2 .6-.5-.2M137.5 66.8a.97 .97 0 0 0 .6 1M137.7 60.4l.1 .7 .5 .3"/>
<path d="M138 69.6l-.2 .3h-.1M138 69.2h-.5l-.2 .4M138.1 66.4a.97 .97 0 0 0 .6 1M138.2 63v-.2h-.4l-.2 .3v.3M138.3 60.1l.3 .7 .4 .3M141.9 64.7l.4 .4M142.3 69.8v.1l.5 .2M142.4 65l.6 .5M142.9 69.4v.2h.5M143.5 69.9l.4 .2v.1M143.7 66.3l.5 .2M144.2 69.6h.2l.3 .2"/>
<path d="M146.6 67.3l.5 .1M147.2 66.9l.5 .1M147.9 67.3l.5 .2M148.5 66.9l.5 .3M150.9 64.6l.5 .1M151.5 64.2l.5 .2M152.2 64.7l.5 .2M152.8 64.4l.5 .1M156.2 64.4l-.1 .2-.4 .1-.5-.1M156.5 62.1h.2l.2 .2M157.1 61.7h.3l.2 .3"/>
</g>
<path d="M64.1 265.1v5.3" fill="none" stroke="#000" stroke-width=".35"/>
<path d="M0 274.9h215.9v4.5h-215.9z" fill="#00a0df"/>
<text font-size="5.6" x="9.8" y="19">Open Ended Card Edge: 00-9159-BTB</text>
<text font-size="4.6" x="9.8" y="26.4">10 Position</text>
<g font-size="4.2" fill="#00a0df">
<text x="44" y="34.5">10 WAY SINGLE PART PCB STRIP CONNECTOR – OPEN ENDED</text>
<text x="94.6" y="83.4">SECTION VIEW THROUGH CONTACT</text>
<text x="81.6" y="181.8">SUGGESTED PCB LAYOUT</text>
</g>
<text font-size="4.2" x="9.8" y="270.4">82</text>
<g font-size="3.2">
<text x="59.6" y="96.8">POSITION</text>
<text x="76" y="190.6">PCB THICKNESS 1.60±0.10MM (OVER PADS)</text>
<text x="76.3" y="186.7">PADS THE SAME UPPER AND LOWER FACES</text>
</g>
<g font-size="2.8">
<text x="65.1" y="142.3">NOTES:</text>
<text x="65.1" y="145.9">1.</text>
<text x="69.3" y="145.9">INSULATOR MATERIAL NYLON 46, UL94 V-0.</text>
<text x="69.3" y="149.4">COLOR REFER TO PAGE 77.</text>
<text x="65.1" y="152.9">2.</text>
<text x="69.3" y="152.9">CONTACT MATERIAL COPPER ALLOY, TIN PLATED</text>
<text x="65.1" y="156.4">3.</text>
<text x="65.1" y="160">4.</text>
<text x="69.3" y="156.4">PARTS TO BE SUPPLIED IN BAGS, 1000 PIECES PER BAG.</text>
<text x="69.3" y="160">GENERAL TOLERANCE ±0.20MM UNLESS STATED.</text>
<text x="65.1" y="163.5">5.</text>
<text x="65.1" y="167">6.</text>
<text x="69.3" y="163.5">ARROW ADJACENT TO CONTACT POSITION 1.</text>
<text x="69.3" y="167">PCB PAD, TIN PLATED OR TIN PLATED WITH GOLD FLASH.</text>
<text x="65.1" y="170.5">7.</text>
<text x="69.3" y="170.5">FURTHER DETAILS REFER TO ELCO SPECIFICATION 201-01-144.</text>
</g>
<text font-size="2.5" fill="#fff" x="84.8" y="278.4">– board to board connector solutions –</text>
<g font-size="2.1">
<text x="65.4" y="267.2">The Important Information/Disclaimer is incorporated in the catalog where these specif</text>
<text x="65.4" y="269.7">available online at www.avx.com/disclaimer/ by reference and should be reviewed in full before placing any order.</text>
<text x="142.4" y="267.2">ications came from or</text>
</g>
</svg>
